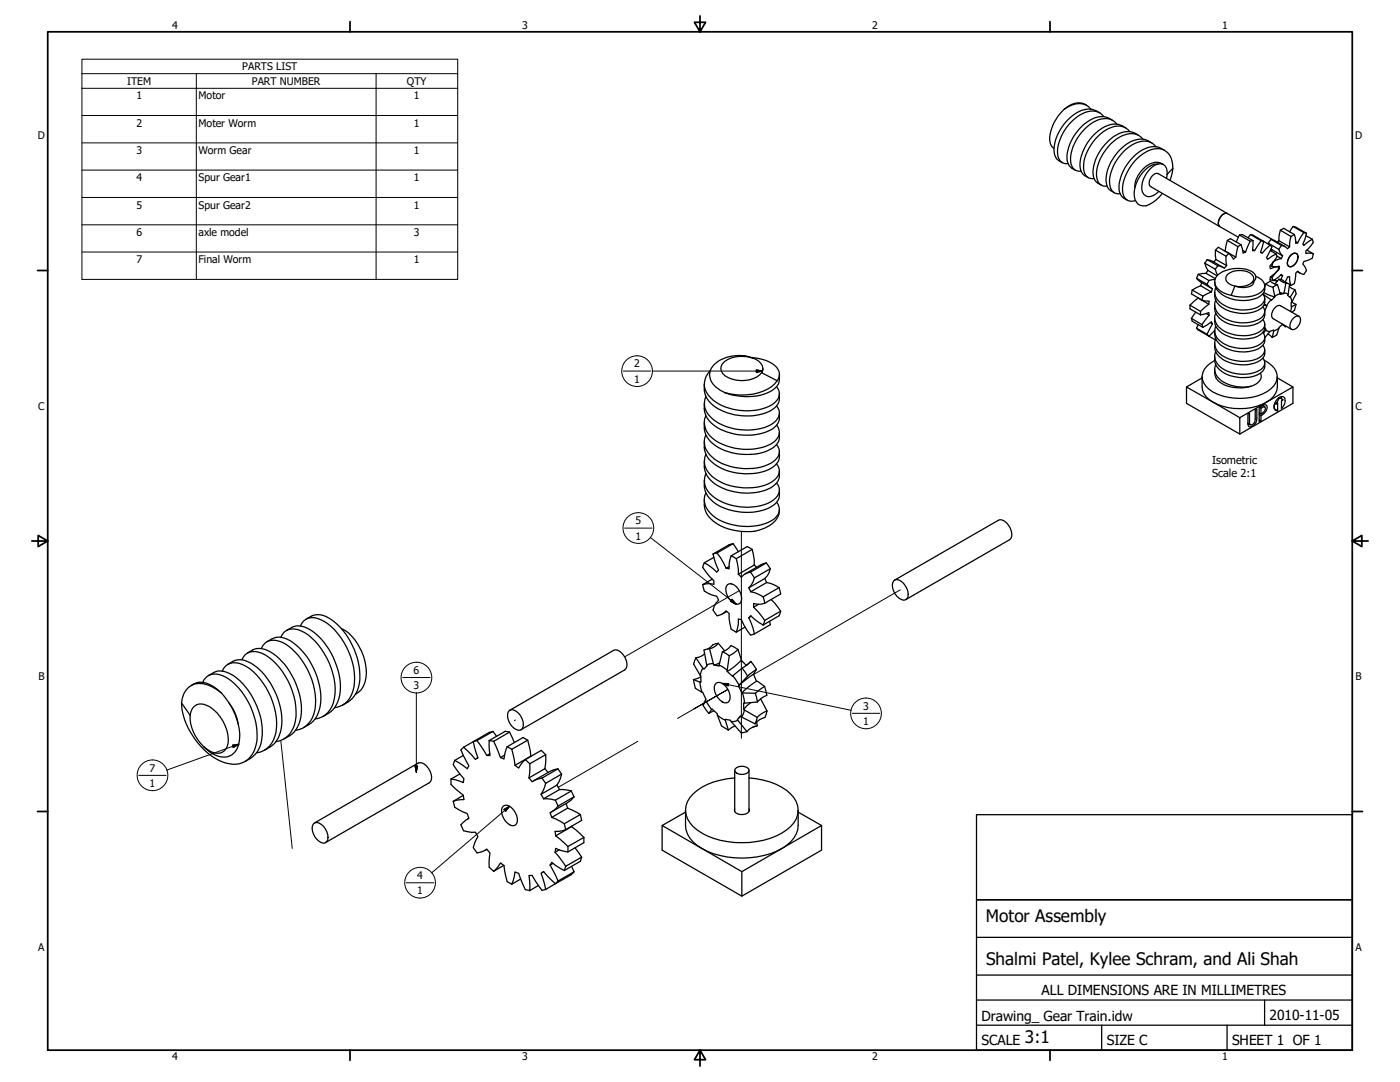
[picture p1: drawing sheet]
<svg xmlns="http://www.w3.org/2000/svg" width="559mm" height="432mm" viewBox="0 0 559 432" stroke-linecap="round" stroke-linejoin="round" font-family="sans-serif">
<!-- layer: Visible (ANSI) -->
<g fill="none" stroke="#000" stroke-width=".51">
<path d="M424.8 43.6a16.4 16.4 0 0 0-5.7 13 3.3 3.3 0 0 0 1.6 2.6M424.8 43.6a8.1 8.1 0 0 1 9.7-1l.9 1M433.8 42a6.3 6.3 0 0 0-7.5 .5l-1.5 1.1M439 45a8.7 8.7 0 0 0-11 1.2 17.5 17.5 0 0 0-7.1 15.2l.5 1.3a4.7 4.7 0 0 0 2.6 2.2M440.6 46.5a6.9 6.9 0 0 0-9.6-.6 18.6 18.6 0 0 0-8.9 15.6 3.6 3.6 0 0 0 4.2 3.8M444.1 48.1a8.5 8.5 0 0 0-11 1.2 17.8 17.8 0 0 0-7.1 15.1l.9 1.9 2.3 1.6M445.8 49.5a6.9 6.9 0 0 0-9.6-.6 18.6 18.6 0 0 0-8.8 15.6 3.7 3.7 0 0 0 4.1 3.8M449.3 51.1a8.5 8.5 0 0 0-11 1.2 18 18 0 0 0-7.1 15.1l.5 1.4 .8 .9 1.9 1.2M451 52.6a6.4 6.4 0 0 0-8.5-1.3 19.3 19.3 0 0 0-10 15.1 4 4 0 0 0 4.2 4.9M454.5 54a8.5 8.5 0 0 0-11 1.2 17.5 17.5 0 0 0-7.1 15.2l.9 1.9 2.3 1.6M456.2 55.6a6.4 6.4 0 0 0-8.5-1.3 18.7 18.7 0 0 0-10 16.2 3.6 3.6 0 0 0 4.2 3.8M459.7 57a8.7 8.7 0 0 0-10.9 1.2 17.5 17.5 0 0 0-7.2 15.2l.9 1.9 .9 .8"/>
<path d="M461.4 58.5a6.9 6.9 0 0 0-9.7-.6 18.4 18.4 0 0 0-8.8 15.6 3.6 3.6 0 0 0 4.2 3.8M443.4 76.1l1.4 .8M448.6 79.1l1.4 .8M462.2 65.5a2.77 2.77 0 0 1 3.6 2.8v1.3M462.2 65.5a8.9 8.9 0 0 0-7.5 5.3 10.2 10.2 0 0 0-1.1 9.8 3.7 3.7 0 0 0 5.3 .9 15.1 15.1 0 0 0 5-4.3M462.2 65.5a10.2 10.2 0 0 0-6.1 11.3 3.2 3.2 0 0 0 5.4 .5l1-.9M464.4 65.7a6.7 6.7 0 0 0-8.9 2.6l-2.2 3.9-.3 2.6M464.9 60a8.7 8.7 0 0 0-11 1.2 18 18 0 0 0-7.1 15.2l.9 1.9 .9 .8M465.8 69.6l-.2 1.6M468.1 67.2a6.7 6.7 0 0 0-6.3-7.9 16.4 16.4 0 0 0-12.6 11 9.6 9.6 0 0 0-.2 8.7 3.4 3.4 0 0 0 4.2 1.1M468.1 67.2l-1.1 4.8M468.1 67.2l-2.3 2.4"/>
<path d="M485.1 99.8l.2 3.8M485.1 99.8l1.2-1.1 4.2 2.5M485.1 99.8l4.2 2.4M486.9 90.4l-27.6-15.9a3.4 3.4 0 0 1 1.7-5.2h1.3l45.6 26.3M486.9 90.4l7.4 4.3M489.9 95.9l-.9 4.3M489.9 85.2a3.5 3.5 0 0 0-3.6 4.1l.6 1.1M489.9 95.9l1.2-.7 4.3 2.5M489.9 95.9l4.2 2.5M494.1 98.4l-.8 4.2M494.7 93.8l-1.2 2.8M494.7 93.8l1.2-.2 4.2 2.4"/>
<path d="M494.7 93.8l4.3 2.5M495.4 97.7l.8 3.3 .9-.4M495.4 97.7l-1.3 .7M496.1 99.9l1 .7M499 96.3l-1.9 4.3M499.1 93.6l1 .3 4.3 2.4M499.1 93.6l4.3 2.5M499.1 93.6l-.9 1.3M500 99.6l.8 .4M500.1 96l-.2 4h.9M500.1 96l-1.1 .3M503.4 96.1l-2.6 3.9"/>
<path d="M503.4 96.1l1 .2M504.4 96.3l-1.3 4.3 .7 .4 3.1-3.1M504.4 96.3l2.5 1.6M506.2 97l4.2 2.5M506.2 97l.1 .5M506.9 97.9l.8 .7-2.2 4.2 .5 .7 3.3-2.2M507.3 95.5l1.4 .4 4.3 2.5M507.3 95.5l4.2 2.5M507.3 95.5l-1.1 1.5M507.4 99.3l.3 .3M507.7 99.6l4.2 2.5M507.7 99.6l-.3 .6"/>
<path d="M510.4 99.5l1.5 2.6M510.5 96.1l4.2 2.4M510.5 96.1l-.7 .5M511 91.9l-.5 4.2M511 91.9l1.4-.8 4.2 2.5M511 91.9l4.3 2.5M511.5 98l.9 .2 1.5 1.1 .8-.8M511.5 98l-1.1 1.5M515.3 94.4l-.6 4.1M516.1 90.4l-1.4 2.1M516.1 90.4l1.1 .3 4.3 2.4M516.1 90.4l4.3 2.4"/>
<path d="M516.6 93.6l.6 3.5 .8-.2M516.6 93.6l-1.3 .8M517.2 96.5l.8 .4M520.4 92.8l-2.4 4.1M520.4 92.8l1.1 .3M521.3 94l2.5 1.5M521.5 93.1l-1.5 4.4 .4 .4 3.4-2.4M521.7 99.8l2.5 1.5M523.8 95.5l.4 1.2-3 3.5v1l2.1-.2 .9 .3M475.9 115.8l4.2 2.4M475.9 115.8l-.3 1.5 4.1 2.5M477.6 111.1l1.7 1.5 4.3 2.5"/>
<path d="M477.6 111.1l4.2 2.4M478.2 118.9l-3.2 2.9M478.2 118.9h.1M478.2 118.9l4.3 2.5M478.3 109.5l4.2 2.5M478.3 109.5l-.7 1.6M479.2 114l-3.3 1.8M479.2 114l4.3 2.5M479.7 112.8l-.5 1.2M479.7 119.8l2.9 .4-.1 1.2M480.1 118.2l-.4 1.6M480.9 105l1.2 2.9"/>
<path d="M480.9 105l4.2 2.4M481.4 109.1l-3.1 .4M481.4 109.1l3.7 2.1M481.8 113.5l2.1 1.8-.4 1.2M481.8 103.6l2.3 .7 4.2 2.5M481.8 103.6l4.3 2.4M481.8 103.6l-.9 1.4M482.1 107.9l3.7 2.1M482.1 107.9l-.7 1.2M482.5 112l-.7 1.5M483.5 116.5l-3.4 1.7M484.8 112.5a7.3 7.3 0 0 0 6.2 6.6 14.8 14.8 0 0 0 12.1-1 3.7 3.7 0 0 0 1.7-4.1"/>
<path d="M484.8 116.6a7.5 7.5 0 0 0 6.2 7.7 13.5 13.5 0 0 0 13.1-1.9l.5-.9 .2-2.4M484.9 111.5l-2.4 .5M485.1 107.4l.9 2.4M485.3 119.8a5.7 5.7 0 0 0 3.3 7.2 14.7 14.7 0 0 0 15.3-.6l.7-1.1a2.44 2.44 0 0 0-.5-2.9M485.3 114.7a5.6 5.6 0 0 0 3.4 7.2 15 15 0 0 0 14.5-.1 2.93 2.93 0 0 0 .9-4.5M485.3 103.6l4.3 2.4M485.3 103.6l-.9 1M486.1 106l-1 1.4M489 100.2l4.3 2.4M489 100.2l-.1 .1M489.3 102.2l.3 3.8M489.6 106l-.9 1-2.6-1"/>
<path d="M490.2 109.3a8.3 8.3 0 0 1 9.5 .3 2.24 2.24 0 0 1-.8 3.7 8 8 0 0 1-9.1-.8 2.19 2.19 0 0 1 .4-3.2zM490.5 101.2l1.8 2.2 1-.8M490.5 101.2l-1.2 1M499.7 112.8a2.33 2.33 0 0 0 1.6-2.3 2.33 2.33 0 0 0-1.7-2.2 13.3 13.3 0 0 0-13.7 1.6 4 4 0 0 0 1 6.1l2.8 1.4 1.7 .5M500.4 112.3a2.18 2.18 0 0 1-2.4 2.3 9.1 9.1 0 0 1-5.1-.4l-1.5 3.7M501.3 110.3a4.1 4.1 0 0 1 3.4 4.6 8.3 8.3 0 0 1-8.1 3.7l-3.5-.3-1.7-.4M503.1 100.6l.4 .2M504.4 116.8l4.4 1.7-1.3 1.3-2.9-2M504.4 117.8h.2M504.6 117.8l-.1 .1M505.2 113.3l1.8-1.1 1.4 1 1.5 .4M505.2 113.3l2.9 1.3"/>
<path d="M505.2 113.3l-.4 1.1M507 100l2.3 1.3M507.1 105.9l.6 .3M507.2 110.5l.5 .3M507.3 119.6l-1.8 2.4M507.7 106.2l.9 .3 2.1-.2v1l-3 3.5M508.1 114.6l.7 3.9M508.8 111.7l.9 .5M509.3 101.3l.4 1.2-2.8 3.7 .1 1.1 3.3-1v1.4l-3.3 2.9-.1 1.2 2.8 .4M509.6 102.1l1.8 1.1M509.7 112.2v.2M509.9 113.6l1.1 3.9 1.4-.3-1.5-.4"/>
<path d="M509.9 113.6l-1.8 1M510.3 107.1l.4 .2M510.5 111.4a4.4 4.4 0 0 1 3 1.6M510.5 111.4l1.3 1.1 1.5 .5M510.5 111.4l-1.7 1.9M511 117.2l-2.2 1M511.3 109.7l.6 .3M511.4 103.2l-3.3 1.3-.4 1.7M511.9 110l-.5-.5-3.3 2.5-.4-1.2M511.9 110l-.7 1.6M511.9 102.1l-.5 1.1M512.5 116.9l1.7 .6"/>
<path d="M512.9 112.6l1-2 .8-.2v1.3l.6 2.2M513 112.5l.8 .5M513.3 113l1.4 .4-.7 4.5 .9 .8 1.9-3.1M513.3 113l-.9 4.2M514.6 114.4l2.2 1.2M514.7 113.6l.6 .3M514.9 102.2a1.8 1.8 0 0 1 3.1-.4 4 4 0 0 1-3.1 4.7 1.69 1.69 0 0 1-.9-2.4zM515 118.5l.6 2 1.7 1M515.2 101.9a1.73 1.73 0 0 1 2.6-.5 3.7 3.7 0 0 1-3.1 5 2.92 2.92 0 0 1 .5-4.5zM516.8 115.6l.5 1.7-1.9 3.5v1.6l1.9-.9M517.8 108.4l1.2 .7M524.2 101.3l-.4 1.7-3.4 1.3-.4 1.1 1.1 1.6 .4 1-1.1 1.5-1.7-.7-.7-.6-.8 .8-.6 4.2-1.3 .7"/>
<path d="M475 121.8l4.2 2.5M475 121.8v1.5l4.2 2.4M475.6 127.1l4.1 2.4M475.6 127.1l.3 1.1 4.2 2.4M477.3 124.6l-1.7 2.5M477.6 131l4.2 2.4M477.6 131l.7 .7 4.2 2.5M478.2 129.5l-.6 1.5M479.2 125.7l3.3-.9 .1 1M479.2 124.3v1.4M479.7 129.5l.4 1.1M481.5 125.2l1.1 .6"/>
<path d="M481.8 133.4l.7 .8M482.5 121.4l-3.3 2.9M482.5 134.2l2.3-2.2a7.5 7.5 0 0 0 6.2 7.6 14.3 14.3 0 0 0 12.1-1 3.7 3.7 0 0 0 1.7-4M482.5 134.2l2.6 1.4M482.6 125.8l-2.9 3.7M483.2 128.8l.7 .4M483.9 129.2l-2.1 4.2M483.9 129.2l-.4-.7-3.4 2.1M484.8 121.7a6.9 6.9 0 0 0 5.3 7.4 15.5 15.5 0 0 0 13-.7 3.8 3.8 0 0 0 1.7-4.1M484.8 126.9a6.4 6.4 0 0 0 4.5 6.9 15.2 15.2 0 0 0 13.8-.3 3.8 3.8 0 0 0 1.7-4.1M484.8 137.1a7.5 7.5 0 0 0 6.2 7.7 13.7 13.7 0 0 0 13.1-1.9l.5-.9 .2-2.3M485.2 135.1l-.1 .4"/>
<path d="M485.3 135.3a5.6 5.6 0 0 0 3.3 7.1 15.1 15.1 0 0 0 14.6-.1 2.93 2.93 0 0 0 .9-4.5M485.3 130.1a5.7 5.7 0 0 0 3.4 7.2 15.2 15.2 0 0 0 14.5-.1 2.92 2.92 0 0 0 .9-4.5M485.3 125a5.7 5.7 0 0 0 3.3 7.1 14.5 14.5 0 0 0 15.3-.6l.7-1.1 .2-1.1-.7-1.7M504.7 121.3l1 .9-1.1-.5M504.8 130.9l.5 .5-1 1.6M505.2 131.8l1.7 .5M505.7 122.2l-.9 1.8M506.1 133.3l1.7 1.4M507.8 134.7l.6-2.9-1.4 .3-2.2 2.7M510.5 131l-2.1 1.1M511.9 129.4l1.1 1 .3-.2M511.9 129.4l-1.4 1.3-.9 3-1.8 1"/>
<path d="M511.9 129.4v.1M512.1 129.5v.1M515.6 122.4l-.5 1.9M516.6 126.6l1.4-.5a1.66 1.66 0 0 1 1 2.4 3.1 3.1 0 0 1-3.6 2.9 3.6 3.6 0 0 1 1.2-4.8zM517.3 121.5l-.6 2.3-1.1 .8M518.5 126.2l-7.3-4.2a3.3 3.3 0 0 0-3.6 3.2l.1 1.5 .5 .5 7.3 4.2M281.1 153.3a9.8 9.8 0 0 0 6.7 10.4 22.5 22.5 0 0 0 20.7-.4l2-1.9a6.3 6.3 0 0 0 .6-4.3M281.7 158.2a7.4 7.4 0 0 0 2.7 8.9 23 23 0 0 0 23.3 2.4 4.8 4.8 0 0 0 2.2-7.5M283.5 147.8a7.5 7.5 0 0 0 1.2 12 22.8 22.8 0 0 0 23.5 1.7 4.5 4.5 0 0 0 1.7-7.2M288.4 145.2a12 12 0 0 1 14.4-1.1 3.5 3.5 0 0 1 1.7 3.4 3.5 3.5 0 0 1-2.4 2.9 12.3 12.3 0 0 1-13.6-1.2 3.1 3.1 0 0 1-.1-4zM299.9 142.7a13 13 0 0 1 10.6 4.7 3.9 3.9 0 0 1-.3 4.6M300.4 142.9a14.8 14.8 0 0 0-15.9 3.3 5.8 5.8 0 0 0 1.4 8.4l3.5 2.1"/>
<path d="M304.5 147.1l-.5 1.6 6.2 3.3M310.2 152a15.1 15.1 0 0 1-11.9 5.5 24.3 24.3 0 0 1-8.9-.8M311.1 149.4a6.7 6.7 0 0 1-5.5 7.7 24.1 24.1 0 0 1-16.2-.4M473.6 154.4l21.3 12.3v6.5l-21.3-12.2zM479.8 150.4a8.7 8.7 0 0 0 2.9 9.1 22.6 22.6 0 0 0 24.3 0 6.9 6.9 0 0 0 2.8-5.1v-4M479.8 150.8l-6.2 3.6M484.8 142.2a6.5 6.5 0 0 0 4.5 7 13.7 13.7 0 0 0 14.8-1.1 4.1 4.1 0 0 0 .7-3.3M484.8 148.8a6.1 6.1 0 0 0 5.5 5.4 17.3 17.3 0 0 0 9 0M484.8 147.4v1.3M485.3 145.5a5.5 5.5 0 0 0 3.1 7 15.9 15.9 0 0 0 10.9 1.7M485.3 140.4a5.6 5.6 0 0 0 3.3 7.1 14.7 14.7 0 0 0 15.3-.6l.7-1.1 .2-1.1-.7-1.8M503.1 149a3.5 3.5 0 0 1-2.7 4.7l-1.1 .5"/>
<path d="M504.6 143.8a8.9 8.9 0 0 1 5.2 6.1 7.9 7.9 0 0 1-5.9 7.3 23 23 0 0 1-21.4-1.9 6 6 0 0 1 .7-10.4l1.6-1M509.8 150.8l6.3 3.6v6.6l-21.2 12.2M510.3 158.8a1.46 1.46 0 0 1 1.7-.5 1.46 1.46 0 0 1 1 1.5 4.6 4.6 0 0 1-1.5 3.3v-3.1l.7-.4-1.5-.9-1.4 2.6 .7-.5v3.2a1.73 1.73 0 0 1-1.3-2.7l.4-1.1zM510.6 158.6l.1 .1M511.4 158.2l.2 1M516.1 154.4l-21.2 12.3M281.1 161a10.4 10.4 0 0 0 8 11 21.4 21.4 0 0 0 20.2-1.6l1.2-1.4a5.9 5.9 0 0 0 .6-4.2M281.1 168.7a9.5 9.5 0 0 0 5.5 9.8 23.5 23.5 0 0 0 21.1 .7 5.9 5.9 0 0 0 3.4-6.7M281.1 176.3a9.4 9.4 0 0 0 5.5 9.9 22.6 22.6 0 0 0 21.9 .2l1.4-1.3a5.3 5.3 0 0 0 1.2-4.9M281.7 173.5a7.3 7.3 0 0 0 2.7 9 22.2 22.2 0 0 0 24.3 1.6 4.3 4.3 0 0 0 1.2-6.7M281.7 165.9a8 8 0 0 0 3.8 9.9 22.7 22.7 0 0 0 23.3 .7 4.5 4.5 0 0 0 1.2-6.8M498.1 165.2l.6-.4 .3 4.7a1.93 1.93 0 0 0 2-2.4v-3.5l.6-.4v3.6a3.2 3.2 0 0 1-3 3.5l-.5-.9z"/>
<path d="M498.1 169l.9 .5M498.5 169.2l-.3 .2M502.6 162.6l1.7-.9 .8-.2a1.98 1.98 0 0 1-.4 3.3l-1.4 1.1v2.1l-.7 .3zM502.6 167.6l.7 .4M502.6 165.5l.7 .4M502.6 164.8l.7 .4M502.7 162.6l.6 .3M503.3 162.9l1.4-.6a2 2 0 0 1-1.4 2.9zM504 161.9l.8 .5M504.3 161.7v.4M508.6 161.7v1.2M508.6 163.1l1.4 .9"/>
<path d="M508.8 161l.5 .3M281.1 184.1a9.8 9.8 0 0 0 6.7 10.4 22.5 22.5 0 0 0 20.7-.4l2-1.9a6.3 6.3 0 0 0 .6-4.3M281.1 191.8a10.4 10.4 0 0 0 8 11 21.4 21.4 0 0 0 20.2-1.6l.6-.7a5.1 5.1 0 0 0 1.2-4.9M281.1 199.5a9.2 9.2 0 0 0 5 9.5 23.2 23.2 0 0 0 17.2 2.5 10.4 10.4 0 0 0 7.7-6.3l.1-1.9M281.7 196.7a7.4 7.4 0 0 0 2.7 8.9 22.7 22.7 0 0 0 24.4 1.7 4.5 4.5 0 0 0 1.2-6.8M281.7 188.9a7.8 7.8 0 0 0 3.8 9.9 23.2 23.2 0 0 0 22.2 1.4 4.7 4.7 0 0 0 2.2-7.4M281.7 181.2a7.4 7.4 0 0 0 2.7 9 23.1 23.1 0 0 0 23.3 2.3 4.7 4.7 0 0 0 2.2-7.4M292.6 217l2.1 3.2M292.6 217l-1.6 .4-6.4 3.7M292.6 217l-6.4 3.7M300.2 219.3l.9 4.2v2M300.2 219.3l-1.9-1.2-6.5 3.7"/>
<path d="M300.2 219.3l-6.3 3.6M280.5 233.3l.6 2.5 1.7 1.1 3.3 1 .7 1.6-1.7 2.4-.5 1.6 .8 1.1 .8 1.1 2.6-1 1-.9 1.2 1.1v2l.8 4.2 2.1 1.2M281.1 224.6l-.6 1.8 2.8 3.8 1.6 1.5v1.5l-1.6-.3-2.8 .4M284.3 231.1l-3.8 2.2M284.6 221.1l1.3 4.3 .9 2.2-.7 .7-1.6-1.5-3.4-2.2M284.9 222.4l-3.8 2.2M286.2 220.7l1.4 1.9 2.2 4.2M286.2 220.7l-1.6 .4M290.4 233.3a3.7 3.7 0 0 1 4.8 2.6 4.6 4.6 0 0 1 .1 4.9 3.9 3.9 0 0 1-4.8-2.6 4.6 4.6 0 0 1-.1-4.9zM291 226.1l-1.2 .7M291.8 221.8l-.8 3.3v1.9l-1.2-.2M291.8 221.8l2.1 1.1"/>
<path d="M293.9 222.9l.8 4.3v2M298.9 234.6l.8 1.6M299.5 228.3l-1.4 .4-2.2 1.6-1.2-1.1M299.5 228.3l1.6 2.3M299.7 236.2l3.3 1 1.6 1M301.1 225.5l.9 .9M301.1 225.5l-6.4 3.7M301.1 230.6l-.5 1.6-1.7 2.4M304.6 238.2l.6 2.5M305.2 230.9l.8 1.6M305.2 230.9l-6.3 3.7M305.9 224.7l-2.1 .7-6.4 3.6"/>
<path d="M305.9 224.7l1.6 2.2M305.9 224.7l-6.4 3.6M306 232.5l1.7 .4 3.3 1.6M306 232.5l-6.3 3.7M307.5 226.9l-1.2 2.9-1.1 1.1M307.5 226.9l-6.4 3.7M307.8 239.3l3.8 4.6M311 234.5l.6 2.5-6.4 3.7M311 234.5l-6.4 3.7M356.7 231.8a2.15 2.15 0 0 1 3.1 .2 6 6 0 0 1 2.2 7 3.4 3.4 0 0 1-4.7-2 5.1 5.1 0 0 1-.6-5.2zM357.1 231.5l41.4-23.9a4.1 4.1 0 0 1 4.7 3.2 3.9 3.9 0 0 1-.2 4.6l-41.4 23.9M104.3 258.8a5.5 5.5 0 0 1 8.1-2.6 27.6 27.6 0 0 1 13.5 21.2 12.7 12.7 0 0 1-5.2 13.2l-2.8 .9"/>
<path d="M108.6 255a7.7 7.7 0 0 1 8.3 1.4 28.7 28.7 0 0 1 10.9 25.3 10.6 10.6 0 0 1-6.6 8.7M108.6 254.9l-2 1.2M112.1 254.3a5.5 5.5 0 0 1 8.1-2.5 26 26 0 0 1 12.6 17 18.2 18.2 0 0 1-1 14.4 8.4 8.4 0 0 1-6.1 3.8M114.3 251.7a7.3 7.3 0 0 1 9.2-.6 28.5 28.5 0 0 1 12.1 26.1 10.7 10.7 0 0 1-6.7 8.7M119.9 249.9a5.4 5.4 0 0 1 8.1-2.6 26.4 26.4 0 0 1 12.7 17 18.7 18.7 0 0 1-1.2 14.5 8.3 8.3 0 0 1-6 3.6M122.1 247.1a7.8 7.8 0 0 1 10.4 .3 29.2 29.2 0 0 1 10.9 25.3 11 11 0 0 1-6.7 8.7M136.3 250.9a19.6 19.6 0 0 1 9.9 17.8 9.1 9.1 0 0 1-4.3 8.4M283.2 258.9l-2.2 .5 1.2 6.3-1.2 1.4-3.3-4.6M283.2 258.9l1.8 6.5 2.3-.9M286.7 256.7l-2.2 .7-2 1.6M286.7 256.7a5.8 5.8 0 0 1-3.5 2.2M286.7 256.7l2.5 3"/>
<path d="M290.1 244l-1.7 1M293.9 252.3l.8-3.3v-2l1.2 .3 1 2.1 2.6 4 1.6-.4M294.6 259.2l1.3 4.3M294.6 259.2l-2.8-1.6a5.9 5.9 0 0 1-3.4 2.4M294.6 259.2l-3.5 2.5M297.4 250.3l-3.5 2M298.9 246.5l1.7 4.3 .5 2.2M298.9 246.5l.8-.8 1.5 1.5 3.4 2.2M299.8 245.9l-.9 .6M300.8 242.3l4.4 5.3M302.8 241.2l-2 1.1M305.2 240.7l-2.8 .5-1.6-.3v1.4"/>
<path d="M305.2 247.6l-.6 1.8M307.2 248l.3 1.3-6.4 3.7M311.6 243.9l-.6 1.8-6.4 3.7M311.6 243.9l-6.4 3.7M77.5 272.9a7.7 7.7 0 0 1 7.9 1.2 25.3 25.3 0 0 1 10.1 21.7 6.4 6.4 0 0 1-9.8 5.4l-2.2-1.3-2.2-1.9M77.5 272.9l-1.2 .7M81 272.3a5.5 5.5 0 0 1 7.9-2.6 26.8 26.8 0 0 1 13.2 18.6 15.6 15.6 0 0 1-2.8 14.5 10.1 10.1 0 0 1-11.7 .7 29.1 29.1 0 0 1-15.1-23M83.2 269.6a7.8 7.8 0 0 1 10.3 .3 28.3 28.3 0 0 1 10.7 26.7 10.4 10.4 0 0 1-6.4 7.3M88.4 276.5a12.7 12.7 0 0 0-10.5-3.6 8 8 0 0 0-5.4 7.6M88.7 267.8a5.5 5.5 0 0 1 8.1-2.6 26 26 0 0 1 12.7 17.1 18.1 18.1 0 0 1-1.1 14.4 8.4 8.4 0 0 1-6 3.7M93 263.9l-2.1 1.2M93.1 263.9a7.6 7.6 0 0 1 8.2 1.5 28.7 28.7 0 0 1 11 25.2 10.8 10.8 0 0 1-6.7 8.8"/>
<path d="M96.5 263.3a5.5 5.5 0 0 1 8.1-2.6 27.5 27.5 0 0 1 13.4 21.2 13.1 13.1 0 0 1-3.8 12.4l-2.6 1.4-1.4 .3M98.7 260.6a7.7 7.7 0 0 1 10.4 .3 28.5 28.5 0 0 1 11 25.3 10.5 10.5 0 0 1-6.8 8.7M276.8 271.2l.8 3.5 2.9 1.7 1.3 2.7-1.1 2.5 2.2 3.1M277.7 262.5l-.8 2.5 2.8 4.7 .1 2.6-3-1.1M279.3 272.2l.9 4.1M279.7 270.1l-2.9 1.1M280.5 266.7l-1 2.8M281.2 260.9a5.4 5.4 0 0 1-3.5 1.6M281.6 279.4l2.4 3.7M284.7 264.9l-2.6 .5M285.9 272.6a4 4 0 0 1 4.8 2.8 4.5 4.5 0 0 1 0 4.8 4 4 0 0 1-4.8-2.8 4.2 4.2 0 0 1 0-4.8zM287 265.4l3.3 2.1"/>
<path d="M288.4 260l-1.4 5.7-2-.3M288.4 260l2.7 1.7M291.1 261.7l-.8 6.3 2.6-1.8 3-2.7 2 2.1M292.5 269.7l2.5 3.7M294.8 273.7l1.3 2.8M296.2 266.6l-3.8 3.3-2.1-1.9M296.2 266.6l2.2 3.2M296.4 276.5l.8 4.1M298.4 269.8l-3.6 3.9 5.9-4.7 1.2 2.8M299.7 264l-3.5 2.6M299.7 264l2.2 3.1M299.7 264l-1.6 1.4"/>
<path d="M301.9 267.1l-1.2 1.9M301.9 267.1l-3.5 2.7M303.6 278.9l2.5 4.8M305.2 273.9l-3.3-2.1-3.3 2.5-2.5 2.2 5.4 .2M305.2 273.9l-3.7 2.8M305.2 273.9l.9 3.6a8.4 8.4 0 0 0-3.8 2.7l-.8-3.5M72.5 280.5l3.4 4.9M75.9 285.4a16.7 16.7 0 0 0 5.4 12.6M75.9 285.4a4.4 4.4 0 0 1 6.5-4 16 16 0 0 1 8.7 15.1 4.4 4.4 0 0 1-6.9 3.5l-2.9-2M91.3 280.4a17.6 17.6 0 0 1 3.8 8.6M185 298.2l-1 1.1 3.1 6.3-.6 1.2-5-3.3M190.4 295.5l-1.5 .5 1.9 6.5-1.1 .5-4.7-4.8"/>
<path d="M190.4 295.5l3.9 6M195.3 295.5l.3 6h-1.3M195.3 295.5l1.7 .3M196.8 291.9l-1.5 .4-10.3 5.9M196.8 291.9l1.4 1.9M196.8 291.9l-6.4 3.6M197 295.8l2.8 6.5M202.4 298l-1 3.1-.2 1.8-1.4-.6M202.4 298l1.9 1M203.1 283.8a2.15 2.15 0 0 1 3.1 .2 6 6 0 0 1 2.2 6.9 2.15 2.15 0 0 1-3.1-.2 6 6 0 0 1-2.2-6.9zM203.4 292.2l1.9 4.2M203.4 292.2l-1.7-.4-6.4 3.7"/>
<path d="M203.4 292.2l-6.4 3.6M203.5 283.5l41.4-23.9a4.1 4.1 0 0 1 4.7 3.1 3.9 3.9 0 0 1-.2 4.6l-41.4 23.9M204.3 299l1.2 6.4M210.6 295.4l1.3 6.4M210.6 295.4l-1.8-1.1-6.4 3.7M210.6 295.4l-6.3 3.6M282.9 284.7l1.3-1.7 2.1 1.9 1.7 4.8 2.7 1.6M284.9 283.7l-2 1M286.3 285.4l3.2 2M290.7 291.3l-1.2-4.2 2 .3 4.3 5.1 2.3-.5M293.4 289.7l-2.7 1.6M294.5 287.5l-2.7 .5"/>
<path d="M295.6 285.8l-.6 .6M297.1 283.3l-1.1 2.8M299.7 280.4l-2.8 2.7M301.4 288.9l-5.9-3.1-1.2 1.3 3.8 4.9M302 288.1l.3 1.5M302.3 289.6a7 7 0 0 0-4.2 2.4M302.3 289.6l-1.9 .6M302.3 280.2l-5.5 .3 .1 2.6 5.4 3.2M306.1 283.7l-.8 2.6a7 7 0 0 0-3.9 2.6M306.1 283.7l-1.1 .5a4.7 4.7 0 0 0-3.1 3.5l-.5 1.2M180 310.9v2.2l4.9 4.2 .3 1.8-3 .2-1.3 .5M180.9 319.8l.6 2.3 5 2.6 .6 1.9-3.1 2.6 1 2.3 3.2 .7 1.5-.1 1.1 1.8-1.4 2.8-.5 1.6 1.5 2.1 1.4-.3 2.5-1.2 1.3 1.5-.3 5.7 1.7 1.6"/>
<path d="M181.5 303.5l-.6 1.7 4.3 5.6-.3 1.5-4.9-1.4M183.6 308.9l-3.6 2M184.9 301.5l-3.4 2M184.9 317.4l-4 2.4M190.8 302.4l-.6 .3M195.5 300.8l-1.2 .7M201.4 301.4l-1.6 .9M209.7 303.1l-1 1-1.7 2.4-1.5-1.1M209.7 303.1l1.8 1.7M211.1 310.5l1.3 1.5 1.2-.7 2.7-.8M211.5 304.8l-.4 5.7M211.9 301.8h.1"/>
<path d="M211.9 301.8l-6.4 3.6M216 317l1 1.8M216.3 310.5l1.5 2.1M217 318.8l4.7 .5M217.5 306.8l1.3 1.5M217.5 306.8l-6.4 3.7M217.8 301.2l-.3 5.6M217.8 312.6l-.4 1.6-1.4 2.8M217.8 301.2l-1.8-1.7-6.3 3.6M217.8 301.2l-6.3 3.6M221.7 319.3l1.1 2.4M222.3 313.3l1 1.8"/>
<path d="M222.3 313.3l-6.3 3.7M222.7 306.8l-3.3 1.1-6.4 3.7M222.7 306.8l-6.4 3.7M222.7 306.8l1.5 2.1M223.3 315.1l4.7 .6M223.3 315.1l-6.3 3.7M224.2 308.9l-.5 1.7-1.4 2.7M224.2 308.9l-6.4 3.7M228 315.7l-6.3 3.6M228 315.7l1.1 2.3M229.1 318l-2.6 2.4-6.3 3.6M229.1 318l-6.3 3.7"/>
<path d="M293.2 310.5a27 27 0 0 0-16.5 6.3 8.5 8.5 0 0 0-.1 13 29.4 29.4 0 0 0 22.4 6.4 24.7 24.7 0 0 0 17.9-7.9 8.4 8.4 0 0 0-1.4-11.5 25.8 25.8 0 0 0-16.5-6.3M293.2 307.4v16.4M293.9 306.4a3.8 3.8 0 0 1 5 .6 1.8 1.8 0 0 1-1.9 2 3.2 3.2 0 0 1-3.8-1.5zM299 307.4v16.4M125.1 328.8a2.15 2.15 0 0 1 3.1 .2 6 6 0 0 1 2.2 6.9 2.07 2.07 0 0 1-3.1-.2 6 6 0 0 1-2.2-6.9zM125.5 328.4l41.4-23.9a4.3 4.3 0 0 1 4.7 3.2 3.9 3.9 0 0 1-.2 4.7l-41.4 23.8M187.1 326.5l-.5 .4M194.3 338.9l-.6 .4M201 321.6a3.9 3.9 0 0 1 4.7 2.8 4.2 4.2 0 0 1 0 4.8 3.9 3.9 0 0 1-4.7-2.7 4.2 4.2 0 0 1 0-4.9zM220.2 326.2l5 2.5M221.8 333.6l4.9 4.2M222.8 321.7l-2.1 2-1.1 .6 .6 1.9"/>
<path d="M223.2 339.2l-1.6 .9M225.2 328.7l.6 2.4M225.8 331.1l-2.7 .7h-1.5l.2 1.8M225.9 320.7l.7 1.8M226.6 322.5l5 2.6M226.6 322.5l-6.4 3.7M226.7 340l-3.2-.7-1.7-.7-.2 1.5M226.7 337.8v2.2M228.2 329.9l4.8 4.3M228.2 329.8v.1M228.2 329.9l-6.4 3.7M229.5 338.3l2.7 3.8"/>
<path d="M231.6 325.1l-6.4 3.6M231.6 325.1l.6 2.3-6.4 3.7M233 334.2l-6.3 3.6M233 334.2v2.1l-6.3 3.7M264.3 329.4l31.8 18.5M273.6 324.1l-9.3 5.3v9.9l31.8 18.3M273.6 323.3v6.1a11.2 11.2 0 0 0 6.6 9.2 35.1 35.1 0 0 0 31.8 0 11.2 11.2 0 0 0 6.6-9.2v-6.1M293.2 322.8l-.1 .6a3.5 3.5 0 0 0 5.3 1.1l.5-.5 .1-1.2M318.6 324.1l9.3 5.3M197 347.7l2.8-3.3 1.4 1 1.2 6.5 1.9 1M201 345.4l-4 2.3M204.3 352.9l1-3.1 .2-1.8 1.5 .6 2.7 6.4 1.8 .4"/>
<path d="M207.8 350.8l-3.5 2.1M214.9 353.4l-3.4 2M217 347.9l-1 .6 1.8 6.5M217 347.9l4.7 4.8 1.1-1.1M217 347.9l-.5 .3M217.8 355l-1.5 .3-3.9-5.9h-1.3l.4 6M219.6 345.2l3.2 6.4M219.6 345.2l.6-1 5 3.2M220.7 344.6l-1.1 .6M221.6 340.1l4.2 5.6M225.8 345.7l-.6 1.7M228.2 345.8l.9 2.1"/>
<path d="M229.1 347.9l-1.1 1.2-10.2 5.9M229.1 347.9l-6.3 3.7M232.2 342.1l-6.4 3.6M232.2 342.1l-.6 1.6-6.4 3.7M296.1 347.9l31.8-18.5v9.9l-31.8 18.3z"/>
</g>
<circle cx="504.8" cy="124" r=".25" fill="#000"/>
<!-- layer: Tweak Trail (ANSI) -->
<path d="M295.9 212.1v82.5M295.1 235.7l-45.7 26.4M359.3 235.4l-58.5 33.8M112.1 295.5l4.5 43.1M205.7 287.3l-.4 .3M254.6 295.8l-31.8 18.4M277 282.9l13.5-7.8-20.1 11.6" fill="none" stroke="#000" stroke-width=".4"/>
<!-- layer: Symbol (ANSI) -->
<g fill="none" stroke="#000" stroke-width=".4">
<path d="M32.7 29.4v-5.8h150v5.8M32.7 29.4h150v5.8M32.7 29.4v82.1h150v-76.3M32.7 35.2h150M78.4 29.4v82.1M150.1 29.4v82.1M32.7 46.1h150M32.7 57h150M32.7 67.9h150M32.7 78.8h150M32.7 89.7h150M32.7 100.6h150"/>
<path d="M248.8 148.1h11M260.4 148.1h44M301.9 147.6l2.5 .5-2.5 .5zM249.3 210.8h11M259.6 214.5l34.2 26.6M292.2 239.1l1.6 2-2.2-1.1zM160.7 270.4h11M166.2 276.5v31.7M288.3 272.7l2.5 .1-.2 .9zM288.3 272.7l51.4 10.8M92.8 297.4l2.5-.4-2.2 1.3zM95.3 297l-28.8 10.3"/>
<path d="M340.2 284.7h11M55.4 309.4h10.9M165.7 305.7h1l-.5 2.5zM201.1 323l2.3-1.2-1.6 2zM203.4 321.8l-31.1 26.6M162.2 352.3h11"/>
<circle cx="254.3" cy="148.1" r="6.1"/>
<circle cx="254.8" cy="210.7" r="6.1"/>
<circle cx="166.2" cy="270.4" r="6.1"/>
<circle cx="345.7" cy="284.7" r="6.1"/>
<circle cx="60.9" cy="309.4" r="6.1"/>
<circle cx="167.7" cy="352.3" r="6.1"/>
</g>
<!-- layer: Border (ANSI) -->
<g fill="none" stroke="#000" stroke-width=".7">
<path d="M19 12.7h520.8v406.4h-520.8zM139.7 8.6v4.1M279.4 6.3v6.4l-2.2-3.8h4.4l-2.2 3.8M419.1 8.6v4.1M15 107.9h4M539.8 107.9h4M12.7 215.9h6.3l-3.8-2.2v4.4l3.8-2.2M539.8 215.9l3.8 2.2v-4.4l-3.8 2.2h6.3M15 323.8h4M539.8 323.8h4M139.7 419.1v4.1M279.4 419.1l2.2 3.8h-4.4l2.2-3.8v6.3"/>
<path d="M419.1 419.1v4.1"/>
</g>
<!-- layer: Title (ANSI) -->
<path d="M389.8 325.1h150v34h-150zM389.8 359.1h150v60h-150zM389.8 374.1h150M389.8 399.1h150M389.8 389.1h150M504.8 399.1v10M389.8 409.1h150M439.7 409.1v10M489.8 409.1v10" fill="none" stroke="#000" stroke-width=".51"/>
<!-- layer: Symbol (ANSI) -->
<path d="M301.9 148.6l2.5-.5zM301.9 147.6l2.5 .5-2.5 .5zM291.6 240l2.3 1.1zM292.2 239.1l1.7 2-2.3-1.1zM288.3 272.7l2.5 .1zM288.3 272.7l2.5 .1-.2 .9zM93.1 298.3l2.2-1.3zM92.8 297.4l2.5-.4-2.2 1.3zM165.7 305.7l.5 2.5zM165.7 305.7h1l-.5 2.5zM203.4 321.8l-1.6 2zM201.1 323l2.3-1.2-1.6 2z" fill="#000" stroke="#000" stroke-width=".4"/>
<g font-size="6.9">
<text x="393.5" y="368.1">Motor Assembly</text>
<text x="393.6" y="384.9">Shalmi Patel, Kylee Schram, and Ali Shah</text>
<text x="409.1" y="416.4">3:1</text>
</g>
<g font-size="5.5">
<text x="415.7" y="397.2">ALL DIMENSIONS ARE IN MILLIMETRES</text>
<text x="391.7" y="407.3">Drawing_ Gear Train.idw</text>
<text x="506.7" y="407.2">2010-11-05</text>
<text x="391.7" y="417.2">SCALE</text>
<text x="441.8" y="417.2">SIZE C</text>
<text x="491.7" y="417.2">SHEET 1 OF 1</text>
</g>
<g font-size="4.4">
<text x="483.8" y="185.3">Isometric</text>
<text x="483.8" y="190.5">Scale 2:1</text>
</g>
<g font-size="4.2">
<text x="68.7" y="11.7">4</text>
<text x="208.4" y="11.7">3</text>
<text x="348.1" y="11.7">2</text>
<text x="487.8" y="11.7">1</text>
<text x="96.7" y="28.1">PARTS LIST</text>
<text x="50.7" y="33.8">ITEM</text>
<text x="100.5" y="33.8">PART NUMBER</text>
<text x="162.4" y="33.8">QTY</text>
<text x="54.4" y="39.6">1</text>
<text x="79.2" y="39.6">Motor</text>
<text x="165.2" y="39.6">1</text>
<text x="54.4" y="50.5">2</text>
<text x="79.2" y="50.5">Moter Worm</text>
<text x="165.2" y="50.5">1</text>
<text x="15.1" y="55.5">D</text>
<text x="540.9" y="55.5">D</text>
<text x="54.4" y="61.5">3</text>
<text x="79.2" y="61.5">Worm Gear</text>
<text x="165.2" y="61.5">1</text>
<text x="54.4" y="72.3">4</text>
<text x="79.2" y="72.4">Spur Gear1</text>
<text x="165.2" y="72.3">1</text>
<text x="54.4" y="83.2">5</text>
<text x="79.2" y="83.2">Spur Gear2</text>
<text x="165.2" y="83.2">1</text>
<text x="54.4" y="94.2">6</text>
<text x="79.2" y="94.2">axle model</text>
<text x="165.2" y="94.2">3</text>
<text x="54.4" y="105">7</text>
<text x="79.2" y="105.1">Final Worm</text>
<text x="165.2" y="105">1</text>
<text x="253.1" y="146.6">2</text>
<text x="253.1" y="152.7">1</text>
<text x="15.2" y="163.4">C</text>
<text x="541" y="163.4">C</text>
<text x="253.7" y="209.2">5</text>
<text x="253.7" y="215.3">1</text>
<text x="165" y="268.9">6</text>
<text x="15.3" y="271.4">B</text>
<text x="165" y="275">3</text>
<text x="541.1" y="271.4">B</text>
<text x="344.5" y="283.2">3</text>
<text x="344.5" y="289.2">1</text>
<text x="59.7" y="307.9">7</text>
<text x="59.7" y="314">1</text>
<text x="166.5" y="350.8">4</text>
<text x="166.5" y="356.9">1</text>
<text x="15.2" y="379.3">A</text>
<text x="541" y="379.3">A</text>
<text x="68.7" y="423.2">4</text>
<text x="208.4" y="423.2">3</text>
<text x="348.1" y="423.2">2</text>
<text x="487.8" y="423.2">1</text>
</g>
</svg>
